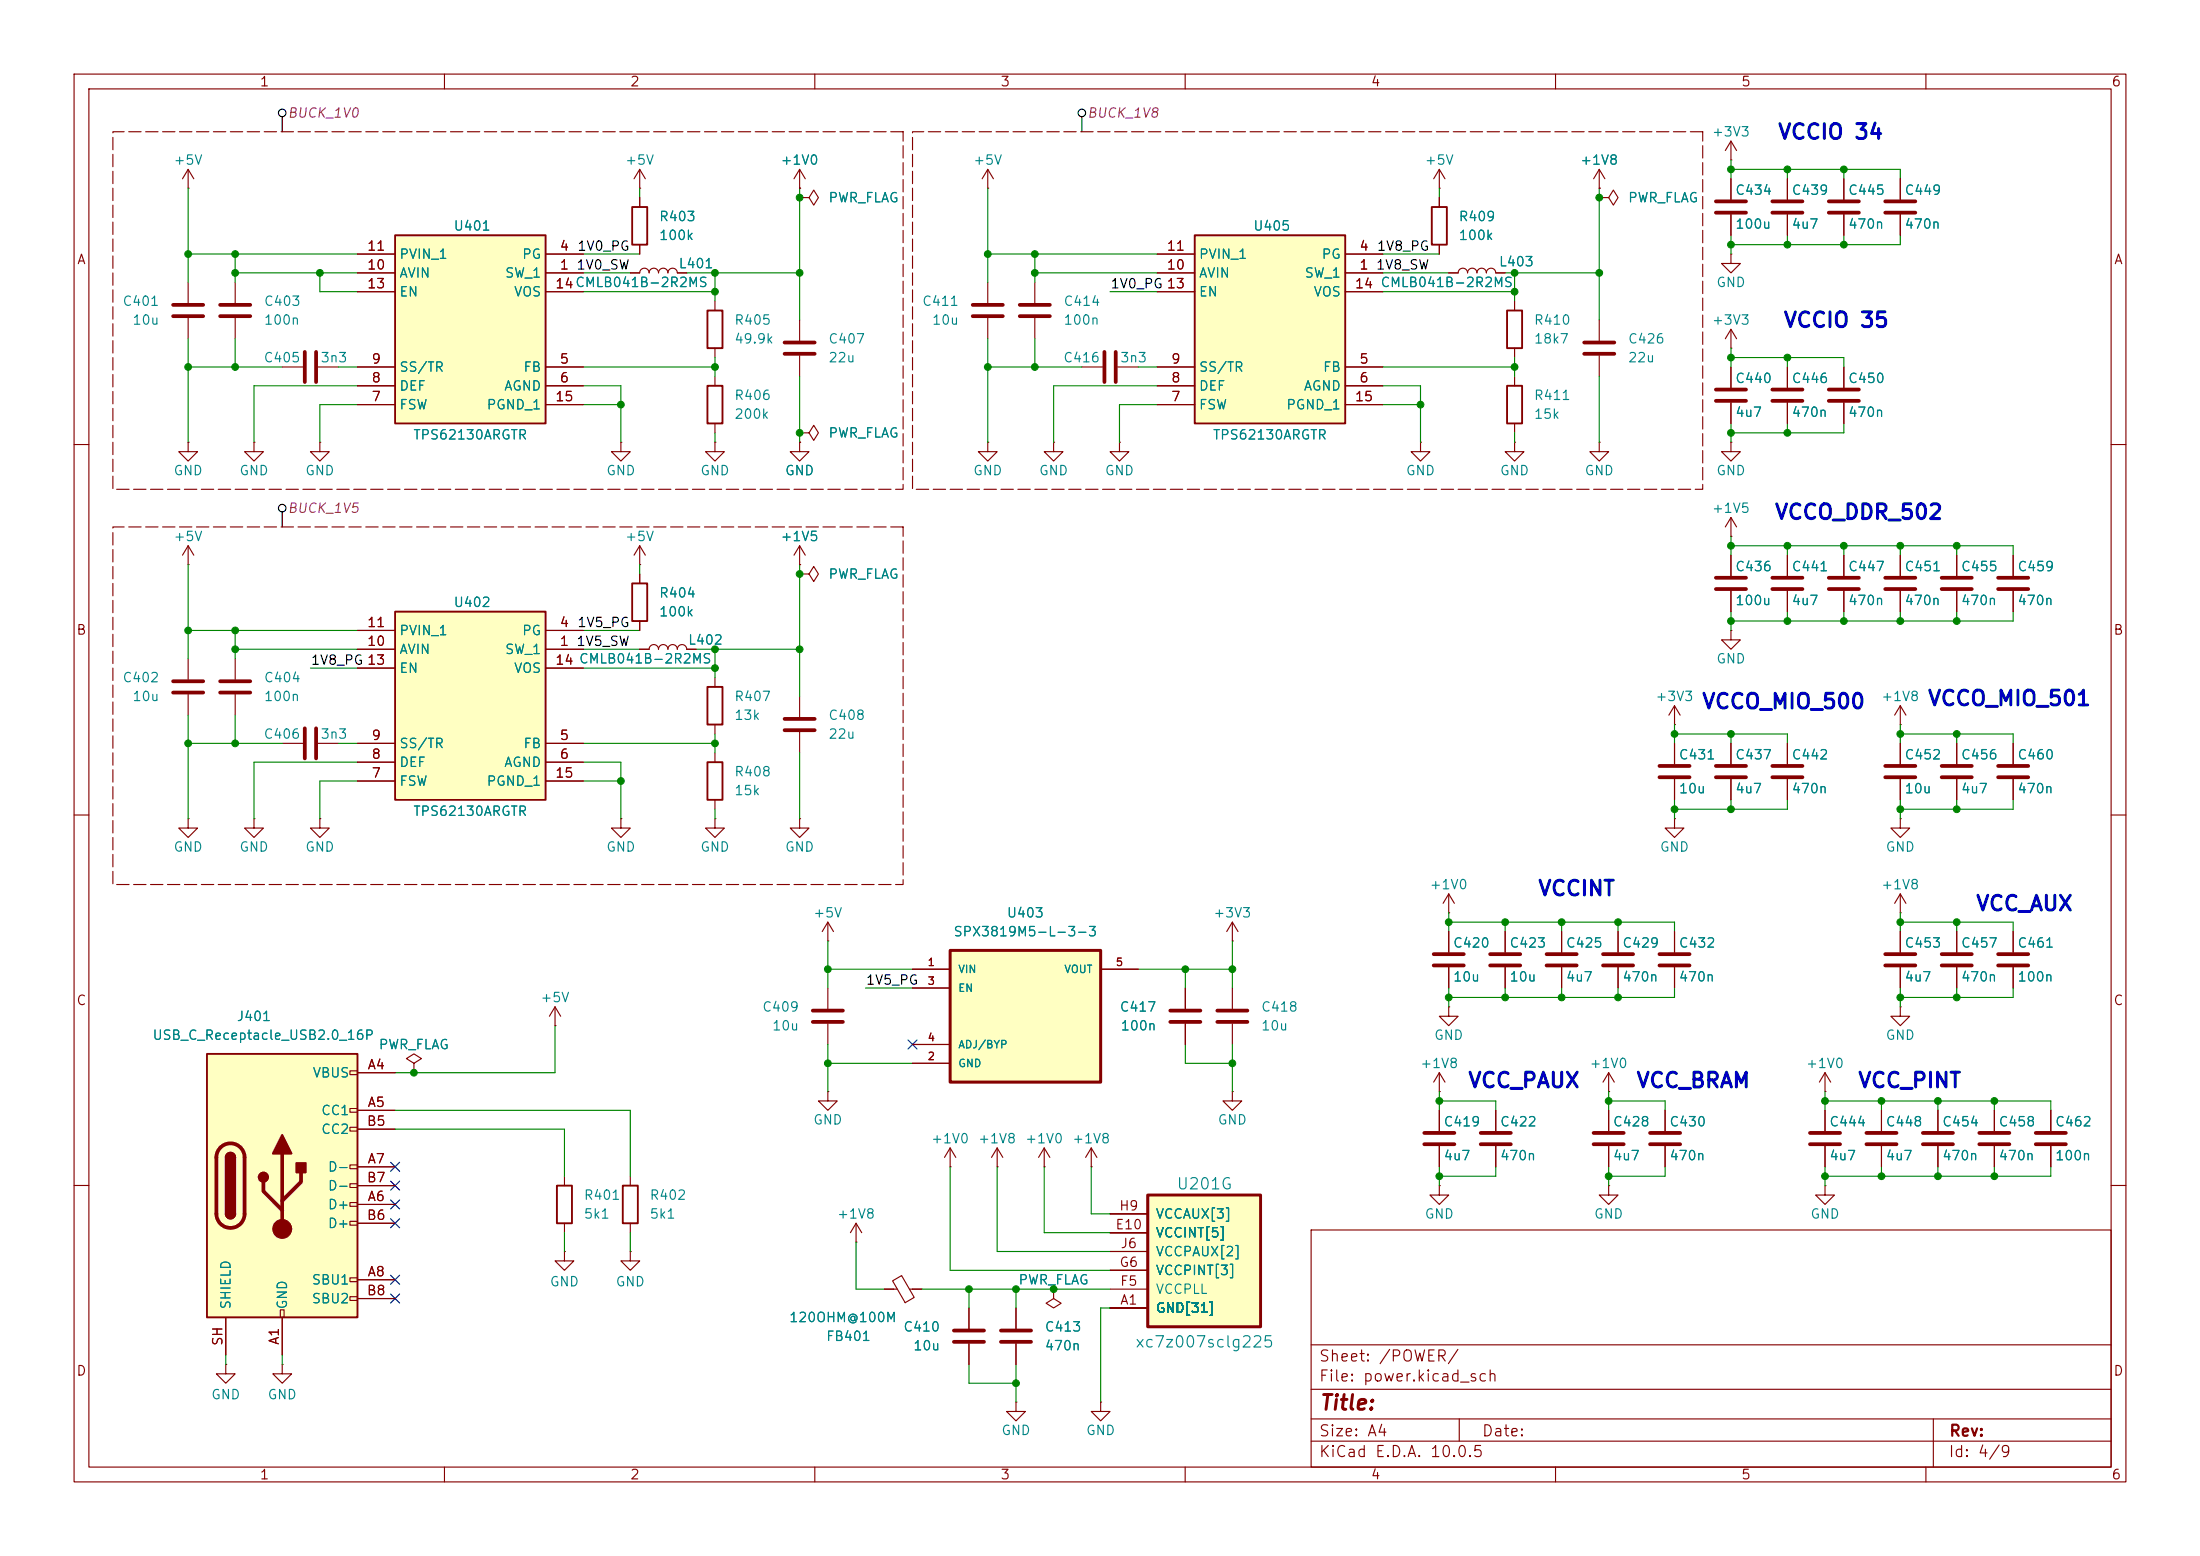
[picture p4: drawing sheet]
<svg xmlns="http://www.w3.org/2000/svg" width="297mm" height="210mm" viewBox="0 0 297 210" stroke-linecap="round" stroke-linejoin="round" font-family="sans-serif">
<g fill="none" stroke="#840000" stroke-width=".15">
<path d="M10 10h277v190h-277zM12 12h273v186h-273zM60 10v2M110 10v2M160 10v2M210 10v2M260 10v2M133.3 38.1v2.8M133.3 42.9v2.8M10 60h2M285 60h2M10 110h2"/>
<path d="M285 110h2M160 133.4v2.7M160 138.2v2.8M256.5 125.7v2.8M256.5 130.6v2.8M134.6 157.5h.1M134.6 154.9l-.7 1.3M134.6 154.9l.8 1.3M134.6 154.9v2.6M141 157.5h.1M141 154.9l-.8 1.3M141 154.9l.7 1.3"/>
<path d="M141 154.9v2.6M147.3 157.5h.1M147.3 154.9l-.7 1.3M147.3 154.9l.8 1.3M147.3 154.9v2.6M10 160h2M177 166h108v32h-108zM285 160h2M60 198v2M110 198v2M160 198v2M177 194.5h108"/>
<path d="M177 191.5h108M177 187.5h108M177 181.5h108M197 191.5v3M210 198v2M260 198v2M261 191.5v6.5"/>
</g>
<path d="M131.3 41.1h4.1M131.3 42.7h4.1M158 136.4h4.1M158 137.9h4.1M254.5 128.8h4.1M254.5 130.3h4.1" fill="none" stroke="#840000" stroke-width=".51"/>
<path d="M128.3 128.3h20.3v17.8h-20.3z" fill="#ffffc2"/>
<path d="M128.3 128.3h20.3v17.8h-20.3z" fill="none" stroke="#840000" stroke-width=".41"/>
<g fill="none" stroke="#840000" stroke-width=".15">
<path d="M233.7 19.1v2.5M233.7 19.1l-.8 1.2M233.7 19.1l.7 1.2M133.3 25.4h.1M133.3 22.9l-.7 1.2M133.3 22.9l.8 1.2M133.3 22.9v2.5M139.7 38.1v2.8M194.3 25.4h.1M194.3 22.9l-.8 1.2M194.3 22.9l.8 1.2M194.3 22.9v2.5"/>
<path d="M194.3 26.7v1.2M194.3 33v1.3M195.6 36.8h1.2a.64 .64 0 0 1 .7-.6 .64 .64 0 0 1 .6 .6 .64 .64 0 0 1 .7-.6 .64 .64 0 0 1 .6 .6 .64 .64 0 0 1 .6-.6 .64 .64 0 0 1 .7 .6 .64 .64 0 0 1 .6-.6 .64 .64 0 0 1 .6 .6h1.3M215.9 25.4h.1M215.9 22.9l-.8 1.2M215.9 22.9l.8 1.2M215.9 22.9v2.5M233.7 21.6h.1M233.7 24.1v2.8M233.7 29v2.8M241.3 24.1v2.8M241.3 29v2.8"/>
<path d="M248.9 24.1v2.8M248.9 29v2.8M256.5 24.1v2.8M256.5 29v2.8M133.3 59.7v1.3h1.3l-1.3 1.2-1.2-1.2h1.2M133.3 59.7h.1M139.7 42.9v2.8M142.2 59.7v1.3h1.3l-1.3 1.2-1.2-1.2h1.2M142.2 59.7h.1M146 49.5h2.8M150.9 49.5h2.8M151.1 59.7v1.3h1.3l-1.3 1.2-1.2-1.2h1.2"/>
<path d="M151.1 59.7h.1M204.5 59.7v1.3h-1.3l1.3 1.2 1.2-1.2h-1.2M204.5 59.7h.1M215.9 59.7v1.3h-1.3l1.3 1.2 1.3-1.2h-1.3M215.9 59.7h.1M233.7 59.7v1.3h-1.3l1.3 1.2 1.2-1.2h-1.2M233.7 59.7h.1M233.7 72.4h.1M233.7 69.9v2.5M233.7 74.9v2.8M233.7 79.8v2.8M233.7 69.9l-.8 1.2"/>
<path d="M233.7 69.9l.7 1.2M241.3 74.9v2.8M241.3 79.8v2.8M248.9 74.9v2.8M248.9 79.8v2.8M256.5 74.9v2.8M256.5 79.8v2.8M264.2 74.9v2.8M264.2 79.8v2.8M271.8 74.9v2.8M271.8 79.8v2.8M226.1 97.8h.1"/>
<path d="M226.1 95.3l-.8 1.2M226.1 95.3l.7 1.2M226.1 95.3v2.5M233.7 85.1v1.3h-1.3l1.3 1.2 1.2-1.2h-1.2M233.7 85.1h.1M256.5 97.8h.1M256.5 95.3v2.5M256.5 95.3l-.7 1.2M256.5 95.3l.8 1.2M226.1 110.5v1.3h-1.3l1.3 1.2 1.2-1.2h-1.2M226.1 110.5h.1M226.1 100.3v2.8"/>
<path d="M226.1 105.2v2.8M233.7 100.3v2.8M233.7 105.2v2.8M241.3 100.3v2.8M241.3 105.2v2.8M256.5 110.5v1.3h-1.2l1.2 1.2 1.3-1.2h-1.3M256.5 110.5h.1M256.5 100.3v2.8M256.5 105.2v2.8M264.2 100.3v2.8M264.2 105.2v2.8M271.8 100.3v2.8"/>
<path d="M271.8 105.2v2.8M123.2 130.8h5.1M123.2 133.4h5.1M148.6 130.8h5.1M195.6 135.9v1.3h-1.3l1.3 1.2 1.2-1.2h-1.2M195.6 135.9h.1M195.6 123.2h.1M195.6 120.7l-.8 1.2M195.6 120.7l.7 1.2M195.6 120.7v2.5M195.6 125.7v2.8M195.6 130.6v2.8"/>
<path d="M203.2 125.7v2.8M203.2 130.6v2.8M210.8 125.7v2.8M210.8 130.6v2.8M218.4 125.7v2.8M218.4 130.6v2.8M226.1 125.7v2.8M226.1 130.6v2.8M256.5 123.2h.1M256.5 120.7v2.5M256.5 120.7l-.7 1.2M256.5 120.7l.8 1.2"/>
<path d="M55.9 143.5l1-.6-1-.7-1 .7 1 .6v1.3M55.9 144.8h.1M76.2 158.8v1.2M85.1 158.8v1.2M123.2 143.5h5.1M123.2 141h5.1M201.9 149.9v2.8M201.9 154.7v2.8M217.2 147.3h.1M217.2 144.8v2.5M217.2 149.9v2.8M217.2 154.7v2.8"/>
<path d="M217.2 144.8l-.8 1.3M217.2 144.8l.7 1.3M224.8 149.9v2.8M224.8 154.7v2.8M246.4 147.3h.1M246.4 144.8l-.8 1.3M246.4 144.8l.7 1.3M246.4 144.8v2.5M246.4 149.9v2.8M246.4 154.7v2.8M254 149.9v2.8M254 154.7v2.8"/>
<path d="M261.6 149.9v2.8M261.6 154.7v2.8M269.2 149.9v2.8M269.2 154.7v2.8M76.2 168.9v1.3h1.3l-1.3 1.3-1.3-1.3h1.3M76.2 168.9h.1M76.2 165.1v1.3M85.1 168.9v1.3h1.3l-1.3 1.3-1.3-1.3h1.3M85.1 168.9h.1M85.1 165.1v1.3M115.6 167.6h.1M115.6 165.1l-.8 1.3"/>
<path d="M115.6 165.1l.7 1.3M115.6 165.1v2.5M194.3 160v1.3h-1.3l1.3 1.3 1.3-1.3h-1.3M194.3 160h.1M217.2 160v1.3h-1.3l1.3 1.3 1.2-1.3h-1.2M217.2 160h.1M246.4 160v1.3h-1.3l1.3 1.3 1.2-1.3h-1.2M246.4 160h.1M30.5 184.2v1.2h1.2l-1.2 1.3-1.3-1.3h1.3M30.5 184.2h.1M38.1 184.2v1.2h1.3l-1.3 1.3-1.3-1.3h1.3M38.1 184.2h.1"/>
</g>
<g fill="none" stroke="#840000" stroke-width=".51">
<path d="M231.6 27.2h4.1M231.6 28.7h4.1M239.3 27.2h4M239.3 28.7h4M246.9 27.2h4.1M246.9 28.7h4.1M254.5 27.2h4.1M254.5 28.7h4.1M137.7 41.1h4M137.7 42.7h4M149.1 47.5v4.1M150.6 47.5v4.1"/>
<path d="M231.6 78h4.1M231.6 79.5h4.1M239.3 78h4M239.3 79.5h4M246.9 78h4.1M246.9 79.5h4.1M254.5 78h4.1M254.5 79.5h4.1M262.1 78h4.1M262.1 79.5h4.1M269.7 78h4.1M269.7 79.5h4.1"/>
<path d="M224 103.4h4.1M224 104.9h4.1M231.6 103.4h4.1M231.6 104.9h4.1M239.3 103.4h4M239.3 104.9h4M254.5 103.4h4.1M254.5 104.9h4.1M262.1 103.4h4.1M262.1 104.9h4.1M269.7 103.4h4.1M269.7 104.9h4.1"/>
<path d="M193.5 128.8h4.1M193.5 130.3h4.1M201.2 128.8h4M201.2 130.3h4M208.8 128.8h4.1M208.8 130.3h4.1M216.4 128.8h4.1M216.4 130.3h4.1M224 128.8h4.1M224 130.3h4.1M199.9 152.9h4.1M199.9 154.4h4.1"/>
<path d="M215.1 152.9h4.1M215.1 154.4h4.1M222.8 152.9h4M222.8 154.4h4M244.3 152.9h4.1M244.3 154.4h4.1M252 152.9h4M252 154.4h4M259.6 152.9h4.1M259.6 154.4h4.1M267.2 152.9h4.1M267.2 154.4h4.1"/>
</g>
<path d="M193.3 27.9h2v5.1h-2zM75.2 160h2v5.1h-2zM84.1 160h2v5.1h-2z" fill="none" stroke="#840000" stroke-width=".25"/>
<path d="M27.9 142.2h20.4v35.6h-20.4z" fill="#ffffc2"/>
<g fill="none" stroke="#840000" stroke-width=".15">
<path d="M74.9 138.4h.1M74.9 135.9l-.7 1.3M74.9 135.9l.8 1.3M74.9 135.9v2.5M47.2 144.5h1.1v.5h-1.1zM47.2 149.6h1.1v.5h-1.1zM47.2 152.1h1.1v.6h-1.1zM47.2 157.2h1.1v.5h-1.1zM47.2 159.8h1.1v.5h-1.1zM48.3 144.8h5M48.3 149.9h5M48.3 157.5h5"/>
<path d="M48.3 152.4h5M30.5 177.8v5.1M37.8 176.8h.6v1h-.6zM38.1 177.8v5.1M47.2 162.3h1.1v.5h-1.1zM47.2 164.8h1.1v.6h-1.1zM47.2 172.5h1.1v.5h-1.1zM47.2 175h1.1v.5h-1.1zM48.3 162.6h5M48.3 172.7h5M48.3 165.1h5M48.3 160h5"/>
<path d="M48.3 175.3h5"/>
</g>
<path d="M27.9 142.2h20.4v35.6h-20.4zM30.5 156.2a.64 .64 0 0 1 .6-.6 .64 .64 0 0 1 .6 .6M30.5 163.8a.64 .64 0 0 0 .6 .7 .64 .64 0 0 0 .6-.7" fill="none" stroke="#840000" stroke-width=".25"/>
<path d="M29.8 154.9a1.9 1.9 0 0 1 2-.4 1.9 1.9 0 0 1 1.2 1.7v7.6a1.91 1.91 0 0 1-1.9 1.9 1.91 1.91 0 0 1-1.9-1.9v-7.6a1.9 1.9 0 0 1 .6-1.3zM35.6 159.5v1.3l2.5 2.5M38.1 155.7v10.2M40.6 158.2v1.3l-2.5 2.6" fill="none" stroke="#840000" stroke-width=".51"/>
<g fill="#840000" stroke="#840000" stroke-width=".25">
<path d="M30.5 156.2h1.2v7.6h-1.2z"/>
<path d="M30.7 155.8a.64 .64 0 0 1 .7-.2 .64 .64 0 0 1 .3 .6h-1.2z"/>
<path d="M30.5 163.8h1.2a.64 .64 0 0 1-.6 .7 .64 .64 0 0 1-.6-.7z"/>
<path d="M38.1 153.2l1.3 2.5h-2.6z"/>
<path d="M40 157h1.3v1.2h-1.3z"/>
<circle cx="35.6" cy="158.9" r=".63"/>
</g>
<circle cx="38.1" cy="165.9" r="1.27" fill="#840000" stroke="#840000" stroke-width=".15"/>
<path d="M154.9 161.3h15.3v17.8h-15.3z" fill="#ffffc2"/>
<path d="M154.9 161.3h15.3v17.8h-15.3z" fill="none" stroke="#840000" stroke-width=".4"/>
<g fill="none" stroke="#840000" stroke-width=".15">
<path d="M166.4 147.3v1.3h1.2l-1.2 1.3-1.3-1.3h1.3M166.4 147.3h.1M137.2 176.5v2.8M142.2 174v1.3l1.1 .6-1.1 .6-1-.6 1-.6M142.2 174h.1M149.9 176.5h5M149.9 166.4h5M149.9 174h5M149.9 171.5h5M149.9 163.8h5M149.9 168.9h5M137.2 189.2v1.3h1.2l-1.2 1.3-1.3-1.3h1.3"/>
<path d="M137.2 189.2h.1M137.2 181.4v2.8M148.6 189.2v1.3h1.3l-1.3 1.3-1.3-1.3h1.3M148.6 189.2h.1"/>
</g>
<path d="M135.1 179.6h4.1M135.1 181.1h4.1" fill="none" stroke="#840000" stroke-width=".51"/>
<path d="M161.3 31.8h20.3v25.4h-20.3z" fill="#ffffc2"/>
<path d="M161.3 31.8h20.3v25.4h-20.3z" fill="none" stroke="#840000" stroke-width=".25"/>
<g fill="none" stroke="#840000" stroke-width=".15">
<path d="M156.2 36.8h5.1M156.2 34.3h5.1M156.2 39.4h5.1M181.6 36.8h5.1M181.6 34.3h5.1M181.6 39.4h5.1M156.2 49.5h5.1M156.2 52.1h5.1M156.2 54.6h5.1M181.6 49.5h5.1M181.6 52.1h5.1M181.6 54.6h5.1"/>
<path d="M191.8 59.7v1.3h-1.3l1.3 1.2 1.2-1.2h-1.2M191.8 59.7h.1M38.1 100.3h2.8M42.9 100.3h2.8M43.2 110.5v1.3h1.2l-1.2 1.2-1.3-1.2h1.3M43.2 110.5h.1M111.8 127h.1M111.8 124.5l-.8 1.2M111.8 124.5l.7 1.2M111.8 124.5v2.5M111.8 133.4v2.7M111.8 138.2v2.8"/>
<path d="M166.4 127h.1M166.4 124.5v2.5M166.4 133.4v2.7M166.4 138.2v2.8M166.4 124.5l-.8 1.2M166.4 124.5l.7 1.2M256.5 135.9v1.3h-1.2l1.2 1.2 1.3-1.2h-1.3M256.5 135.9h.1M264.2 125.7v2.8M264.2 130.6v2.8M271.8 125.7v2.8M271.8 130.6v2.8"/>
<path d="M111.8 147.3v1.3h1.2l-1.2 1.3-1.3-1.3h1.3M111.8 147.3h.1M128.3 157.5h.1M128.3 154.9l-.8 1.3M128.3 154.9l.7 1.3M128.3 154.9v2.6M194.3 147.3h.1M194.3 144.8l-.8 1.3M194.3 144.8l.8 1.3M194.3 144.8v2.5M194.3 149.9v2.8M194.3 154.7v2.8"/>
<path d="M276.9 149.9v2.8M276.9 154.7v2.8M119.4 174h1.7M120.5 172.9l1.2-.7 1.7 2.9-1.2 .7zM122.8 174h1.7M130.8 176.5v2.8M130.8 181.4v2.8"/>
</g>
<g fill="none" stroke="#840000" stroke-width=".51">
<path d="M41.1 98.3v4.1M42.7 98.3v4.1M109.7 136.4h4.1M109.7 137.9h4.1M164.3 136.4h4.1M164.3 137.9h4.1M262.1 128.8h4.1M262.1 130.3h4.1M269.7 128.8h4.1M269.7 130.3h4.1M192.3 152.9h4M192.3 154.4h4"/>
<path d="M274.8 152.9h4.1M274.8 154.4h4.1M128.8 179.6h4M128.8 181.1h4"/>
</g>
<path d="M53.3 82.6h20.4v25.4h-20.4z" fill="#ffffc2"/>
<path d="M85.3 27.9h2.1v5.1h-2.1zM95.5 41.9h2v5.1h-2zM95.5 52.1h2v5.1h-2zM203.5 41.9h2v5.1h-2zM203.5 52.1h2v5.1h-2zM85.3 78.7h2.1v5.1h-2.1zM53.3 82.6h20.4v25.4h-20.4zM95.5 92.7h2v5.1h-2zM95.5 102.9h2v5.1h-2z" fill="none" stroke="#840000" stroke-width=".25"/>
<g fill="none" stroke="#840000" stroke-width=".15">
<path d="M25.4 38.1v2.8M31.7 38.1v2.8M85.1 36.8h1.3a.64 .64 0 0 1 .6-.6 .64 .64 0 0 1 .6 .6 .64 .64 0 0 1 .7-.6 .64 .64 0 0 1 .6 .6 .64 .64 0 0 1 .6-.6 .64 .64 0 0 1 .7 .6 .64 .64 0 0 1 .6-.6 .64 .64 0 0 1 .6 .6h1.3M86.4 25.4h.1M86.4 22.9v2.5M86.4 26.7v1.2M86.4 33v1.3M86.4 22.9l-.8 1.2M86.4 22.9l.7 1.2M215.9 26.7h1.3l.6-1 .6 1-.6 1-.6-1M215.9 26.7h.1M233.7 34.3v1.3h-1.3l1.3 1.2 1.2-1.2h-1.2"/>
<path d="M233.7 34.3h.1M25.4 59.7v1.3h1.3l-1.3 1.2-1.3-1.2h1.3M25.4 59.7h.1M25.4 42.9v2.8M31.7 42.9v2.8M34.3 59.7v1.3h1.3l-1.3 1.2-1.3-1.2h1.3M34.3 59.7h.1M38.1 49.5h2.8M42.9 49.5h2.8M43.2 59.7v1.3h1.2l-1.2 1.2-1.3-1.2h1.3M43.2 59.7h.1M96.5 59.7v1.3h-1.3l1.3 1.2 1.3-1.2h-1.3"/>
<path d="M96.5 59.7h.1M96.5 40.6v1.3M96.5 47v1.3M96.5 50.8v1.3M96.5 57.2v1.2M204.5 40.6v1.3M204.5 47v1.3M204.5 50.8v1.3M204.5 57.2v1.2M215.9 43.2v2.8M215.9 48v2.8M233.7 47h.1"/>
<path d="M233.7 44.5l-.8 1.2M233.7 44.5l.7 1.2M233.7 44.5v2.5M233.7 49.5v2.8M233.7 54.4v2.8M241.3 49.5v2.8M241.3 54.4v2.8M248.9 49.5v2.8M248.9 54.4v2.8M25.4 76.2h.1M25.4 73.7v2.5M25.4 73.7l-.8 1.2"/>
<path d="M25.4 73.7l.8 1.2M86.4 76.2h.1M86.4 73.7l-.8 1.2M86.4 73.7l.7 1.2M86.4 73.7v2.5M86.4 77.5v1.2M25.4 88.9v2.8M25.4 93.7v2.8M31.7 88.9v2.8M31.7 93.7v2.8M48.3 87.6h5M48.3 85.1h5"/>
<path d="M48.3 90.2h5M73.7 87.6h5M73.7 85.1h5M73.7 90.2h5M86.4 87.6h1.2a.64 .64 0 0 1 .7-.6 .64 .64 0 0 1 .6 .6 .64 .64 0 0 1 .6-.6 .64 .64 0 0 1 .7 .6 .64 .64 0 0 1 .6-.6 .64 .64 0 0 1 .6 .6 .64 .64 0 0 1 .7-.6 .64 .64 0 0 1 .6 .6h1.3M86.4 83.8v1.3M96.5 91.4v1.3M96.5 97.8v1.3M25.4 110.5v1.3h1.3l-1.3 1.2-1.3-1.2h1.3M25.4 110.5h.1M34.3 110.5v1.3h1.3l-1.3 1.2-1.3-1.2h1.3M34.3 110.5h.1"/>
<path d="M48.3 100.3h5M48.3 102.9h5M48.3 105.4h5M73.7 100.3h5M73.7 102.9h5M73.7 105.4h5M83.8 110.5v1.3h-1.3l1.3 1.2 1.3-1.2h-1.3M83.8 110.5h.1M96.5 110.5v1.3h-1.3l1.3 1.2 1.3-1.2h-1.3M96.5 110.5h.1M96.5 101.6v1.3M96.5 108v1.2"/>
</g>
<g fill="none" stroke="#840000" stroke-width=".51">
<path d="M23.4 41.1h4M23.4 42.7h4M29.7 41.1h4.1M29.7 42.7h4.1M41.1 47.5v4.1M42.7 47.5v4.1M213.9 46.2h4M213.9 47.8h4M231.6 52.6h4.1M231.6 54.1h4.1M239.3 52.6h4M239.3 54.1h4"/>
<path d="M246.9 52.6h4.1M246.9 54.1h4.1M23.4 91.9h4M23.4 93.5h4M29.7 91.9h4.1M29.7 93.5h4.1"/>
</g>
<path d="M53.3 31.8h20.4v25.4h-20.4z" fill="#ffffc2"/>
<path d="M53.3 31.8h20.4v25.4h-20.4z" fill="none" stroke="#840000" stroke-width=".25"/>
<g fill="none" stroke="#840000" stroke-width=".15">
<path d="M25.4 25.4h.1M25.4 22.9l-.8 1.2M25.4 22.9l.8 1.2M25.4 22.9v2.5M48.3 36.8h5M48.3 34.3h5M48.3 39.4h5M73.7 36.8h5M73.7 34.3h5M73.7 39.4h5M85.1 36.8h1.3M86.4 26.7v1.2"/>
<path d="M86.4 33v1.3M91.4 36.8h1.3M107.9 26.7h1.3l.7-1 .6 1-.6 1-.7-1M107.9 26.7h.1M107.9 25.4h.1M107.9 22.9v2.5M107.9 22.9l-.7 1.2M107.9 22.9l.8 1.2M156.2 36.8h5.1M156.2 34.3h5.1M156.2 39.4h5.1M181.6 36.8h5.1"/>
<path d="M181.6 34.3h5.1M181.6 39.4h5.1M194.3 26.7v1.2M194.3 33v1.3M195.6 36.8h1.2M201.9 36.8h1.3M215.9 25.4h.1M215.9 26.7h.1M233.7 24.1v2.8M233.7 29v2.8M241.3 24.1v2.8M241.3 29v2.8"/>
<path d="M248.9 24.1v2.8M248.9 29v2.8M256.5 24.1v2.8M256.5 29v2.8M48.3 49.5h5M48.3 52.1h5M48.3 54.6h5M73.7 49.5h5M73.7 52.1h5M73.7 54.6h5M83.8 59.7v1.3h-1.3l1.3 1.2 1.3-1.2h-1.3M83.8 59.7h.1"/>
<path d="M107.9 58.4h1.3l.7-1 .6 1-.6 1-.7-1M107.9 58.4h.1M107.9 59.7v1.3h-1.2l1.2 1.2 1.3-1.2h-1.3M107.9 59.7h.1M107.9 43.2v2.8M107.9 48v2.8M156.2 49.5h5.1M156.2 52.1h5.1M156.2 54.6h5.1M181.6 49.5h5.1M181.6 52.1h5.1M181.6 54.6h5.1"/>
<path d="M233.7 49.5v2.8M233.7 54.4v2.8M241.3 49.5v2.8M241.3 54.4v2.8M248.9 49.5v2.8M248.9 54.4v2.8M86.4 77.5v1.2M107.9 77.5h1.3l.7-1 .6 1-.6 1-.7-1M107.9 77.5h.1M107.9 76.2h.1M107.9 73.7v2.5M107.9 73.7l-.7 1.2"/>
<path d="M107.9 73.7l.8 1.2M233.7 74.9v2.8M233.7 79.8v2.8M241.3 74.9v2.8M241.3 79.8v2.8M248.9 74.9v2.8M248.9 79.8v2.8M256.5 74.9v2.8M256.5 79.8v2.8M264.2 74.9v2.8M264.2 79.8v2.8M271.8 74.9v2.8"/>
<path d="M271.8 79.8v2.8M48.3 87.6h5M48.3 85.1h5M48.3 90.2h5M73.7 87.6h5M73.7 85.1h5M73.7 90.2h5M86.4 83.8v1.3M86.4 87.6h1.2M92.7 87.6h1.3M107.9 94v2.8M107.9 98.8v2.8"/>
<path d="M48.3 100.3h5M48.3 102.9h5M48.3 105.4h5M73.7 100.3h5M73.7 102.9h5M73.7 105.4h5M107.9 110.5v1.3h-1.2l1.2 1.2 1.3-1.2h-1.3M107.9 110.5h.1M226.1 100.3v2.8M226.1 105.2v2.8M233.7 100.3v2.8M233.7 105.2v2.8"/>
<path d="M241.3 100.3v2.8M241.3 105.2v2.8M256.5 100.3v2.8M256.5 105.2v2.8M264.2 100.3v2.8M264.2 105.2v2.8M271.8 100.3v2.8M271.8 105.2v2.8M123.2 130.8h5.1M123.2 133.4h5.1M148.6 130.8h5.1M160 133.4v2.7"/>
<path d="M160 138.2v2.8M195.6 125.7v2.8M195.6 130.6v2.8M203.2 125.7v2.8M203.2 130.6v2.8M210.8 125.7v2.8M210.8 130.6v2.8M218.4 125.7v2.8M218.4 130.6v2.8M226.1 125.7v2.8M226.1 130.6v2.8M256.5 125.7v2.8"/>
<path d="M256.5 130.6v2.8M264.2 125.7v2.8M264.2 130.6v2.8M271.8 125.7v2.8M271.8 130.6v2.8M48.3 144.8h5M48.3 149.9h5M48.3 157.5h5M48.3 152.4h5M55.9 144.8h.1M123.2 143.5h5.1M123.2 141h5.1"/>
<path d="M194.3 149.9v2.8M194.3 154.7v2.8M201.9 149.9v2.8M201.9 154.7v2.8M217.2 149.9v2.8M217.2 154.7v2.8M224.8 149.9v2.8M224.8 154.7v2.8M246.4 149.9v2.8M246.4 154.7v2.8M254 149.9v2.8M254 154.7v2.8"/>
<path d="M261.6 149.9v2.8M261.6 154.7v2.8M269.2 149.9v2.8M269.2 154.7v2.8M276.9 149.9v2.8M276.9 154.7v2.8M30.5 177.8v5.1M38.1 177.8v5.1M48.3 162.6h5M48.3 172.7h5M48.3 165.1h5M48.3 160h5"/>
<path d="M48.3 175.3h5M119.4 174h1.2M123.2 174h1.3M130.8 176.5v2.8M137.2 176.5v2.8M142.2 174h.1M130.8 181.4v2.8M137.2 181.4v2.8"/>
</g>
<path d="M105.9 46.2h4.1M105.9 47.8h4.1M105.9 97h4.1M105.9 98.6h4.1" fill="none" stroke="#840000" stroke-width=".51"/>
<g fill="none" stroke="#000" stroke-width=".15">
<path d="M38.1 15.7v2.1M146 15.7v2.1M38.1 69.1v2"/>
<circle cx="38.1" cy="15.2" r=".51"/>
<circle cx="146.1" cy="15.2" r=".51"/>
<circle cx="38.1" cy="68.6" r=".51"/>
</g>
<path d="M121.9 17.8h-106.7v48.2h106.7v-48.2M229.9 17.8h-106.7v48.2h106.7v-48.2M121.9 71.1h-106.7v48.3h106.7v-48.3" fill="none" stroke="#840000" stroke-width=".15" stroke-dasharray="1.7 .6"/>
<g fill="none" stroke="#008400" stroke-width=".15">
<path d="M25.4 25.4v12.7M25.4 34.3h22.9M31.7 36.8h16.6M31.7 34.3v3.8M43.2 36.8v2.6h5.1M78.7 36.8h6.4M78.7 34.3h7.7M78.7 39.4h17.8M86.4 25.4v1.3M92.7 36.8h15.2M96.5 36.8v3.8M107.9 25.4v17.8"/>
<path d="M133.3 25.4v12.7M133.3 34.3h22.9M139.7 36.8h16.5M139.7 34.3v3.8M149.9 39.4h6.3M186.7 36.8h8.9M186.7 34.3h7.6M186.7 39.4h17.8M194.3 25.4v1.3M203.2 36.8h12.7M204.5 36.8v3.8M215.9 25.4v17.8"/>
<path d="M233.7 21.6v2.5M233.7 31.8v2.5M233.7 22.9h22.8v1.2M241.3 22.9v1.2M241.3 31.8v1.2M248.9 22.9v1.2M248.9 31.8v1.2M256.5 31.8v1.2h-22.8M25.4 49.5h12.7M25.4 45.7v14M31.7 45.7v3.8M45.7 49.5h2.6"/>
<path d="M48.3 54.6h-5.1v5.1M48.3 52.1h-14v7.6M78.7 49.5h17.8M78.7 52.1h5.1v7.6M78.7 54.6h5.1M96.5 48.3v2.5M96.5 58.4v1.3M107.9 50.8v8.9M133.3 49.5h12.7M133.3 45.7v14M139.7 45.7v3.8M153.7 49.5h2.5"/>
<path d="M156.2 52.1h-14v7.6M156.2 54.6h-5.1v5.1M186.7 49.5h17.8M186.7 52.1h5.1v7.6M186.7 54.6h5.1M204.5 48.3v2.5M204.5 58.4v1.3M215.9 50.8v8.9M233.7 48.3h15.2v1.2M233.7 47v2.5M233.7 57.2v2.5M241.3 48.3v1.2"/>
<path d="M241.3 57.2v1.2M248.9 57.2v1.2h-15.2M25.4 76.2v12.7M86.4 76.2v1.3M107.9 76.2v17.8M233.7 72.4v2.5M233.7 73.7h38.1v1.2M241.3 73.7v1.2M248.9 73.7v1.2M256.5 73.7v1.2M264.2 73.7v1.2M25.4 85.1h22.9"/>
<path d="M25.4 96.5v14M31.7 85.1v3.8M31.7 96.5v3.8M31.7 87.6h16.6M41.9 90.2h6.4M78.7 85.1h7.7M78.7 90.2h17.8M78.7 87.6h7.7M94 87.6h13.9M96.5 87.6v3.8M96.5 99.1v2.5M226.1 99.1h15.2v1.2"/>
<path d="M226.1 97.8v2.5M233.7 82.6v2.5M233.7 99.1v1.2M241.3 82.6v1.2M248.9 82.6v1.2M256.5 82.6v1.2M256.5 97.8v2.5M256.5 99.1h15.3v1.2M264.2 82.6v1.2M264.2 99.1v1.2M271.8 82.6v1.2h-38.1M25.4 100.3h12.7"/>
<path d="M45.7 100.3h2.6M48.3 105.4h-5.1v5.1M48.3 102.9h-14v7.6M78.7 102.9h5.1v7.6M78.7 105.4h5.1M78.7 100.3h17.8M96.5 109.2v1.3M107.9 101.6v8.9M226.1 108v2.5M233.7 108v1.2M241.3 108v1.2h-15.2M256.5 108v2.5"/>
<path d="M264.2 108v1.2M271.8 108v1.2h-15.3M74.9 138.4v6.4h-21.6M111.8 130.8h11.4M111.8 127v6.4M116.8 133.4h6.4M153.7 130.8h12.7M160 130.8v2.6M166.4 127v6.4M195.6 124.5h30.5v1.2M195.6 123.2v2.5M195.6 133.4v2.5"/>
<path d="M203.2 124.5v1.2M203.2 133.4v1.2M210.8 124.5v1.2M210.8 133.4v1.2M218.4 124.5v1.2M218.4 133.4v1.2M226.1 133.4v1.2h-30.5M256.5 123.2v2.5M256.5 133.4v2.5M256.5 124.5h15.3v1.2M264.2 124.5v1.2M264.2 133.4v1.2"/>
<path d="M271.8 133.4v1.2h-15.3M53.3 149.9h31.8v8.9M53.3 152.4h22.9v6.4M111.8 143.5h11.4M111.8 141v6.3M128.3 157.5v14h21.6M134.6 157.5v11.4h15.3M141 157.5v8.9h8.9M147.3 157.5v6.3h2.6M160 141v2.5h6.4M166.4 141v6.3M194.3 147.3v2.6"/>
<path d="M194.3 157.5v2.5M194.3 148.6h7.6v1.3M201.9 157.5v1.3h-7.6M217.2 148.6h7.6v1.3M217.2 147.3v2.6M217.2 157.5v2.5M224.8 157.5v1.3h-7.6M246.4 148.6h30.5v1.3M246.4 147.3v2.6M246.4 157.5v2.5M254 148.6v1.3M254 157.5v1.3"/>
<path d="M261.6 148.6v1.3M261.6 157.5v1.3M269.2 148.6v1.3M269.2 157.5v1.3M276.9 157.5v1.3h-30.5M76.2 166.4v2.5M85.1 166.4v2.5M115.6 167.6v6.4h3.8M124.5 174h25.4M130.8 174v2.5M137.2 174v2.5M149.9 176.5h-1.3v12.7"/>
<path d="M30.5 182.9v1.3M38.1 182.9v1.3M130.8 184.2v2.5h6.4M137.2 184.2v5"/>
</g>
<g fill="none" stroke="#000084" stroke-width=".15">
<path d="M52.7 159.4l1.2 1.2M52.7 156.9l1.2 1.2M53.9 159.4l-1.2 1.2M53.9 156.9l-1.2 1.2M122.6 140.4l1.2 1.2M123.8 140.4l-1.2 1.2M52.7 164.5l1.2 1.2M52.7 162l1.2 1.2M52.7 172.1l1.2 1.2M52.7 174.7l1.2 1.2M53.9 164.5l-1.2 1.2M53.9 162l-1.2 1.2"/>
<path d="M53.9 172.1l-1.2 1.2M53.9 174.7l-1.2 1.2"/>
</g>
<g fill="#008400" stroke="#008400" stroke-width=".14">
<circle cx="191.8" cy="54.6" r=".46"/>
<circle cx="248.9" cy="22.9" r=".46"/>
<circle cx="241.3" cy="22.9" r=".46"/>
<circle cx="233.7" cy="22.9" r=".46"/>
<circle cx="248.9" cy="33" r=".46"/>
<circle cx="233.7" cy="33" r=".46"/>
<circle cx="241.3" cy="33" r=".46"/>
<circle cx="233.7" cy="99.1" r=".46"/>
<circle cx="256.5" cy="109.2" r=".46"/>
<circle cx="256.5" cy="83.8" r=".46"/>
<circle cx="241.3" cy="73.7" r=".46"/>
<circle cx="233.7" cy="58.4" r=".46"/>
<circle cx="241.3" cy="58.4" r=".46"/>
<circle cx="233.7" cy="109.2" r=".46"/>
<circle cx="226.1" cy="109.2" r=".46"/>
<circle cx="226.1" cy="99.1" r=".46"/>
<circle cx="233.7" cy="83.8" r=".46"/>
<circle cx="166.4" cy="143.5" r=".46"/>
<circle cx="194.3" cy="148.6" r=".46"/>
<circle cx="166.4" cy="130.8" r=".46"/>
<circle cx="160" cy="130.8" r=".46"/>
<circle cx="241.3" cy="48.3" r=".46"/>
<circle cx="215.9" cy="26.7" r=".46"/>
<circle cx="215.9" cy="36.8" r=".46"/>
<circle cx="233.7" cy="48.3" r=".46"/>
<circle cx="204.5" cy="36.8" r=".46"/>
<circle cx="204.5" cy="49.5" r=".46"/>
<circle cx="204.5" cy="39.4" r=".46"/>
<circle cx="96.5" cy="39.4" r=".46"/>
<circle cx="96.5" cy="36.8" r=".46"/>
<circle cx="107.9" cy="36.8" r=".46"/>
<circle cx="133.3" cy="34.3" r=".46"/>
<circle cx="107.9" cy="26.7" r=".46"/>
<circle cx="133.3" cy="49.5" r=".46"/>
<circle cx="139.7" cy="36.8" r=".46"/>
<circle cx="139.7" cy="34.3" r=".46"/>
<circle cx="96.5" cy="49.5" r=".46"/>
<circle cx="107.9" cy="58.4" r=".46"/>
<circle cx="139.7" cy="49.5" r=".46"/>
<circle cx="25.4" cy="34.3" r=".46"/>
<circle cx="31.7" cy="36.8" r=".46"/>
<circle cx="31.7" cy="34.3" r=".46"/>
<circle cx="43.2" cy="36.8" r=".46"/>
<circle cx="83.8" cy="105.4" r=".46"/>
<circle cx="25.4" cy="100.3" r=".46"/>
<circle cx="31.7" cy="100.3" r=".46"/>
<circle cx="31.7" cy="49.5" r=".46"/>
<circle cx="25.4" cy="85.1" r=".46"/>
<circle cx="25.4" cy="49.5" r=".46"/>
<circle cx="31.7" cy="85.1" r=".46"/>
<circle cx="31.7" cy="87.6" r=".46"/>
<circle cx="83.8" cy="54.6" r=".46"/>
<circle cx="107.9" cy="77.5" r=".46"/>
<circle cx="107.9" cy="87.6" r=".46"/>
<circle cx="96.5" cy="87.6" r=".46"/>
<circle cx="96.5" cy="100.3" r=".46"/>
<circle cx="96.5" cy="90.2" r=".46"/>
<circle cx="137.2" cy="186.7" r=".46"/>
<circle cx="130.8" cy="174" r=".46"/>
<circle cx="137.2" cy="174" r=".46"/>
<circle cx="142.2" cy="174" r=".46"/>
<circle cx="111.8" cy="143.5" r=".46"/>
<circle cx="111.8" cy="130.8" r=".46"/>
<circle cx="55.9" cy="144.8" r=".46"/>
<circle cx="264.2" cy="109.2" r=".46"/>
<circle cx="256.5" cy="99.1" r=".46"/>
<circle cx="264.2" cy="99.1" r=".46"/>
<circle cx="264.2" cy="124.5" r=".46"/>
<circle cx="256.5" cy="124.5" r=".46"/>
<circle cx="254" cy="158.8" r=".46"/>
<circle cx="246.4" cy="158.8" r=".46"/>
<circle cx="195.6" cy="124.5" r=".46"/>
<circle cx="210.8" cy="124.5" r=".46"/>
<circle cx="203.2" cy="124.5" r=".46"/>
<circle cx="218.4" cy="124.5" r=".46"/>
<circle cx="264.2" cy="83.8" r=".46"/>
<circle cx="264.2" cy="73.7" r=".46"/>
<circle cx="248.9" cy="73.7" r=".46"/>
<circle cx="233.7" cy="73.7" r=".46"/>
<circle cx="256.5" cy="73.7" r=".46"/>
<circle cx="248.9" cy="83.8" r=".46"/>
<circle cx="241.3" cy="83.8" r=".46"/>
<circle cx="217.2" cy="148.6" r=".46"/>
<circle cx="210.8" cy="134.6" r=".46"/>
<circle cx="195.6" cy="134.6" r=".46"/>
<circle cx="246.4" cy="148.6" r=".46"/>
<circle cx="194.3" cy="158.8" r=".46"/>
<circle cx="218.4" cy="134.6" r=".46"/>
<circle cx="203.2" cy="134.6" r=".46"/>
<circle cx="217.2" cy="158.8" r=".46"/>
<circle cx="269.2" cy="158.8" r=".46"/>
<circle cx="261.6" cy="148.6" r=".46"/>
<circle cx="254" cy="148.6" r=".46"/>
<circle cx="269.2" cy="148.6" r=".46"/>
<circle cx="264.2" cy="134.6" r=".46"/>
<circle cx="261.6" cy="158.8" r=".46"/>
<circle cx="256.5" cy="134.6" r=".46"/>
</g>
<g font-size="2" fill="#0000c2">
<text x="239.9" y="19.3">VCCIO 34</text>
<text x="240.7" y="44.7">VCCIO 35</text>
<text x="239.5" y="70.6">VCCO_DDR_502</text>
<text x="260.1" y="95.7">VCCO_MIO_501</text>
<text x="229.6" y="96.2">VCCO_MIO_500</text>
<text x="207.5" y="121.4">VCCINT</text>
<text x="266.6" y="123.4">VCC_AUX</text>
<text x="198.1" y="147.3">VCC_PAUX</text>
<text x="220.8" y="147.3">VCC_BRAM</text>
<text x="250.7" y="147.3">VCC_PINT</text>
</g>
<text font-size="2" fill="#840000" x="178" y="190.8">Title:</text>
<g font-size="1.5" fill="#008484">
<text x="158.7" y="160.9">U201G</text>
<text x="153.1" y="182.3">xc7z007sclg225</text>
</g>
<g font-size="1.5" fill="#840000">
<text x="178" y="184.1">Sheet: /POWER/</text>
<text x="178" y="186.8">File: power.kicad_sch</text>
<text x="178" y="197">KiCad E.D.A. 10.0.5</text>
<text x="178" y="194.2">Size: A4</text>
<text x="200" y="194.2">Date:</text>
<text x="263" y="197">Id: 4/9</text>
<text x="263" y="194.2">Rev:</text>
</g>
<g font-size="1.3" fill="#840000">
<text x="35" y="12">1</text>
<text x="85" y="12">2</text>
<text x="135" y="12">3</text>
<text x="185" y="12">4</text>
<text x="235" y="12">5</text>
<text x="285" y="12">6</text>
<text x="10.3" y="36">A</text>
<text x="49.5" y="34.2">11</text>
<text x="75.5" y="34.2">4</text>
<text x="157.4" y="34.2">11</text>
<text x="183.4" y="34.2">4</text>
<text x="285.3" y="36">A</text>
<text x="49.5" y="36.7">10</text>
<text x="49.5" y="39.2">13</text>
<text x="74.9" y="39.2">14CMLB041B-2R2MS</text>
<text x="75.5" y="36.7">1</text>
<text x="157.4" y="36.7">10</text>
<text x="157.4" y="39.2">13</text>
<text x="182.8" y="39.2">14 CMLB041B-2R2MS</text>
<text x="183.4" y="36.7">1</text>
<text x="50.1" y="51.9">8</text>
<text x="50.1" y="49.4">9</text>
<text x="75.5" y="49.4">5</text>
<text x="75.5" y="51.9">6</text>
<text x="158" y="51.9">8</text>
<text x="158" y="49.4">9</text>
<text x="183.4" y="49.4">5</text>
<text x="183.4" y="51.9">6</text>
<text x="50.1" y="54.5">7</text>
<text x="74.9" y="54.5">15</text>
<text x="158" y="54.5">7</text>
<text x="182.8" y="54.5">15</text>
<text x="10.2" y="86">B</text>
<text x="49.5" y="87.5">10</text>
<text x="49.5" y="85">11</text>
<text x="75.5" y="87.5">1</text>
<text x="75.5" y="85">4</text>
<text x="285.2" y="86">B</text>
<text x="49.5" y="90">13</text>
<text x="74.9" y="90">14 CMLB041B-2R2MS</text>
<text x="50.1" y="100.2">9</text>
<text x="75.5" y="100.2">5</text>
<text x="50.1" y="105.3">7</text>
<text x="50.1" y="102.7">8</text>
<text x="74.9" y="105.3">15</text>
<text x="75.5" y="102.7">6</text>
<text x="10.2" y="136">C</text>
<text x="285.2" y="136">C</text>
<text x="49.5" y="144.6">A4</text>
<text x="49.5" y="149.7">A5</text>
<text x="49.4" y="152.3">B5</text>
<text x="49.4" y="159.9">B7</text>
<text x="49.5" y="157.3">A7</text>
<text x="49.4" y="165">B6</text>
<text x="49.5" y="162.4">A6</text>
<text x="150.5" y="166.2">E10</text>
<text x="151" y="163.7">H9</text>
<text x="49.5" y="172.6">A8</text>
<text x="151" y="171.3">G6</text>
<text x="151.1" y="173.9">F5</text>
<text x="151.2" y="168.8">J6</text>
<text x="49.4" y="175.1">B8</text>
<text x="151.1" y="176.4">A1</text>
<text x="10.2" y="186">D</text>
<text x="30.3" y="181.7" transform="rotate(-90 30.3 181.7)">SH</text>
<text x="38" y="181.6" transform="rotate(-90 38 181.6)">A1</text>
<text x="285.2" y="186">D</text>
<text x="35" y="200">1</text>
<text x="85" y="200">2</text>
<text x="135" y="200">3</text>
<text x="185" y="200">4</text>
<text x="235" y="200">5</text>
<text x="285" y="200">6</text>
</g>
<g font-size="1.3" fill="#840084">
<text x="38.7" y="16.2">BUCK_1V0</text>
<text x="146.7" y="16.2">BUCK_1V8</text>
<text x="38.7" y="69.5">BUCK_1V5</text>
</g>
<g font-size="1.3" fill="#008484">
<text x="23.3" y="22.6">+5V</text>
<text x="84.3" y="22.6">+5V</text>
<text x="105.3" y="22.6">+1V0</text>
<text x="131.3" y="22.6">+5V</text>
<text x="192.2" y="22.6">+5V</text>
<text x="213.2" y="22.6">+1V8</text>
<text x="231" y="18.7">+3V3</text>
<text x="111.7" y="27.6">PWR_FLAG</text>
<text x="219.7" y="27.6">PWR_FLAG</text>
<text x="234.2" y="26.6">C434</text>
<text x="241.8" y="26.6">C439</text>
<text x="249.4" y="26.6">C445</text>
<text x="257" y="26.6">C449</text>
<text x="53.8" y="35.3">PVIN_1</text>
<text x="61.1" y="31.4">U401</text>
<text x="70.4" y="35.3">PG</text>
<text x="88.9" y="30.2">R403</text>
<text x="88.9" y="32.7">100k</text>
<text x="161.8" y="35.3">PVIN_1</text>
<text x="169.1" y="31.4">U405</text>
<text x="178.3" y="35.3">PG</text>
<text x="196.8" y="30.2">R409</text>
<text x="196.8" y="32.7">100k</text>
<text x="234.2" y="31.2">100u</text>
<text x="241.8" y="31.2">4u7</text>
<text x="249.4" y="31.2">470n</text>
<text x="257" y="31.2">470n</text>
<text x="16.5" y="41.6">C401</text>
<text x="35.5" y="41.6">C403</text>
<text x="53.8" y="37.8">AVIN</text>
<text x="53.8" y="40.3">EN</text>
<text x="68.1" y="37.8">SW_1</text>
<text x="69.3" y="40.3">VOS</text>
<text x="91.5" y="36.5">L401</text>
<text x="124.4" y="41.6">C411</text>
<text x="143.5" y="41.6">C414</text>
<text x="161.8" y="37.8">AVIN</text>
<text x="161.8" y="40.3">EN</text>
<text x="176" y="37.8">SW_1</text>
<text x="177.2" y="40.3">VOS</text>
<text x="202.3" y="36.3">L403</text>
<text x="231.6" y="39.1">GND</text>
<text x="17.8" y="44.1">10u</text>
<text x="35.5" y="44.1">100n</text>
<text x="99" y="44.1">R405</text>
<text x="99" y="46.7">49.9k</text>
<text x="111.7" y="46.7">C407</text>
<text x="125.7" y="44.1">10u</text>
<text x="143.5" y="44.1">100n</text>
<text x="207" y="44.1">R410</text>
<text x="207" y="46.7">18k7</text>
<text x="219.7" y="46.7">C426</text>
<text x="231" y="44.1">+3V3</text>
<text x="35.5" y="49.2">C405</text>
<text x="43.2" y="49.2">3n3</text>
<text x="53.8" y="53">DEF</text>
<text x="53.8" y="50.5">SS/TR</text>
<text x="68" y="53">AGND</text>
<text x="70.6" y="50.5">FB</text>
<text x="111.7" y="49.2">22u</text>
<text x="143.5" y="49.2">C416</text>
<text x="151.1" y="49.2">3n3</text>
<text x="161.8" y="53">DEF</text>
<text x="161.8" y="50.5">SS/TR</text>
<text x="175.9" y="53">AGND</text>
<text x="178.5" y="50.5">FB</text>
<text x="219.7" y="49.2">22u</text>
<text x="234.2" y="52">C440</text>
<text x="241.8" y="52">C446</text>
<text x="249.4" y="52">C450</text>
<text x="53.8" y="55.6">FSW</text>
<text x="55.7" y="59.6">TPS62130ARGTR</text>
<text x="65.6" y="55.6">PGND_1</text>
<text x="99" y="54.3">R406</text>
<text x="99" y="56.8">200k</text>
<text x="111.7" y="59.4">PWR_FLAG</text>
<text x="161.8" y="55.6">FSW</text>
<text x="163.6" y="59.6">TPS62130ARGTR</text>
<text x="173.6" y="55.6">PGND_1</text>
<text x="207" y="54.3">R411</text>
<text x="207" y="56.8">15k</text>
<text x="234.2" y="56.6">4u7</text>
<text x="241.8" y="56.6">470n</text>
<text x="249.4" y="56.6">470n</text>
<text x="23.3" y="64.5">GND</text>
<text x="32.2" y="64.5">GND</text>
<text x="41.1" y="64.5">GND</text>
<text x="81.8" y="64.5">GND</text>
<text x="94.5" y="64.5">GND</text>
<text x="105.9" y="64.5">GND</text>
<text x="131.3" y="64.5">GND</text>
<text x="140.2" y="64.5">GND</text>
<text x="149.1" y="64.5">GND</text>
<text x="189.7" y="64.5">GND</text>
<text x="202.4" y="64.5">GND</text>
<text x="213.8" y="64.5">GND</text>
<text x="231.6" y="64.5">GND</text>
<text x="231" y="69.5">+1V5</text>
<text x="23.3" y="73.4">+5V</text>
<text x="84.3" y="73.4">+5V</text>
<text x="105.3" y="73.4">+1V5</text>
<text x="234.2" y="77.4">C436</text>
<text x="241.8" y="77.4">C441</text>
<text x="249.4" y="77.4">C447</text>
<text x="257" y="77.4">C451</text>
<text x="264.7" y="77.4">C455</text>
<text x="272.3" y="77.4">C459</text>
<text x="61.1" y="82.2">U402</text>
<text x="88.9" y="81">R404</text>
<text x="88.9" y="83.5">100k</text>
<text x="111.7" y="78.4">PWR_FLAG</text>
<text x="234.2" y="82">100u</text>
<text x="241.8" y="82">4u7</text>
<text x="249.4" y="82">470n</text>
<text x="257" y="82">470n</text>
<text x="264.7" y="82">470n</text>
<text x="272.3" y="82">470n</text>
<text x="53.8" y="88.6">AVIN</text>
<text x="53.8" y="86.1">PVIN_1</text>
<text x="68.1" y="88.6">SW_1</text>
<text x="70.4" y="86.1">PG</text>
<text x="92.8" y="87.3">L402</text>
<text x="231.6" y="89.9">GND</text>
<text x="16.5" y="92.4">C402</text>
<text x="17.8" y="94.9">10u</text>
<text x="35.5" y="92.4">C404</text>
<text x="35.5" y="94.9">100n</text>
<text x="53.8" y="91.1">EN</text>
<text x="69.3" y="91.1">VOS</text>
<text x="99" y="94.9">R407</text>
<text x="223.4" y="94.9">+3V3</text>
<text x="253.9" y="94.9">+1V8</text>
<text x="35.5" y="100">C406</text>
<text x="43.2" y="100">3n3</text>
<text x="53.8" y="101.3">SS/TR</text>
<text x="70.6" y="101.3">FB</text>
<text x="99" y="97.5">13k</text>
<text x="111.7" y="97.5">C408</text>
<text x="111.7" y="100">22u</text>
<text x="53.8" y="106.4">FSW</text>
<text x="53.8" y="103.8">DEF</text>
<text x="65.6" y="106.4">PGND_1</text>
<text x="68" y="103.8">AGND</text>
<text x="99" y="105.1">R408</text>
<text x="99" y="107.6">15k</text>
<text x="226.6" y="102.8">C431</text>
<text x="226.6" y="107.4">10u</text>
<text x="234.2" y="102.8">C437</text>
<text x="234.2" y="107.4">4u7</text>
<text x="241.8" y="102.8">C442</text>
<text x="241.8" y="107.4">470n</text>
<text x="257" y="102.8">C452</text>
<text x="257" y="107.4">10u</text>
<text x="264.7" y="102.8">C456</text>
<text x="264.7" y="107.4">4u7</text>
<text x="272.3" y="102.8">C460</text>
<text x="272.3" y="107.4">470n</text>
<text x="55.7" y="110.4">TPS62130ARGTR</text>
<text x="23.3" y="115.3">GND</text>
<text x="32.2" y="115.3">GND</text>
<text x="41.1" y="115.3">GND</text>
<text x="81.8" y="115.3">GND</text>
<text x="94.5" y="115.3">GND</text>
<text x="105.9" y="115.3">GND</text>
<text x="224" y="115.3">GND</text>
<text x="254.5" y="115.3">GND</text>
<text x="109.7" y="124.2">+5V</text>
<text x="135.8" y="124.2">U403</text>
<text x="163.7" y="124.2">+3V3</text>
<text x="192.9" y="120.3">+1V0</text>
<text x="253.9" y="120.3">+1V8</text>
<text x="128.6" y="126.7">SPX3819M5-L-3-3</text>
<text x="196.1" y="128.2">C420</text>
<text x="203.7" y="128.2">C423</text>
<text x="211.3" y="128.2">C425</text>
<text x="218.9" y="128.2">C429</text>
<text x="226.6" y="128.2">C432</text>
<text x="257" y="128.2">C453</text>
<text x="264.7" y="128.2">C457</text>
<text x="272.3" y="128.2">C461</text>
<text x="72.9" y="135.6">+5V</text>
<text x="102.8" y="136.9">C409</text>
<text x="151.1" y="136.9">C417</text>
<text x="170.2" y="136.9">C418</text>
<text x="196.1" y="132.8">10u</text>
<text x="203.7" y="132.8">10u</text>
<text x="211.3" y="132.8">4u7</text>
<text x="218.9" y="132.8">470n</text>
<text x="226.6" y="132.8">470n</text>
<text x="257" y="132.8">4u7</text>
<text x="264.7" y="132.8">470n</text>
<text x="272.3" y="132.8">100n</text>
<text x="20.5" y="140.7">USB_C_Receptacle_USB2.0_16P</text>
<text x="31.9" y="138.1">J401</text>
<text x="51" y="141.9">PWR_FLAG</text>
<text x="104.1" y="139.4">10u</text>
<text x="151.2" y="139.4">100n</text>
<text x="170.2" y="139.4">10u</text>
<text x="193.5" y="140.7">GND</text>
<text x="254.5" y="140.7">GND</text>
<text x="42.1" y="145.7">VBUS</text>
<text x="191.6" y="144.5">+1V8</text>
<text x="214.5" y="144.5">+1V0</text>
<text x="243.7" y="144.5">+1V0</text>
<text x="43.3" y="150.8">CC1</text>
<text x="43.3" y="153.4">CC2</text>
<text x="109.7" y="152.1">GND</text>
<text x="125.6" y="154.6">+1V0</text>
<text x="132" y="154.6">+1V8</text>
<text x="138.3" y="154.6">+1V0</text>
<text x="144.7" y="154.6">+1V8</text>
<text x="164.3" y="152.1">GND</text>
<text x="194.8" y="152.3">C419</text>
<text x="202.4" y="152.3">C422</text>
<text x="217.7" y="152.3">C428</text>
<text x="225.3" y="152.3">C430</text>
<text x="246.9" y="152.3">C444</text>
<text x="254.5" y="152.3">C448</text>
<text x="262.1" y="152.3">C454</text>
<text x="269.7" y="152.3">C458</text>
<text x="277.4" y="152.3">C462</text>
<text x="44.2" y="158.4">D-</text>
<text x="44.2" y="161">D-</text>
<text x="194.8" y="156.9">4u7</text>
<text x="202.4" y="156.9">470n</text>
<text x="217.7" y="156.9">4u7</text>
<text x="225.3" y="156.9">470n</text>
<text x="246.9" y="156.9">4u7</text>
<text x="254.5" y="156.9">4u7</text>
<text x="262.1" y="156.9">470n</text>
<text x="269.7" y="156.9">470n</text>
<text x="277.4" y="156.9">100n</text>
<text x="44.2" y="163.5">D+</text>
<text x="44.2" y="166.1">D+</text>
<text x="78.7" y="162.3">R401</text>
<text x="78.7" y="164.8">5k1</text>
<text x="87.6" y="162.3">R402</text>
<text x="87.6" y="164.8">5k1</text>
<text x="112.9" y="164.8">+1V8</text>
<text x="155.9" y="167.3">VCCINT[5]</text>
<text x="155.9" y="164.8">VCCAUX[3]</text>
<text x="192.2" y="164.8">GND</text>
<text x="215.1" y="164.8">GND</text>
<text x="244.3" y="164.8">GND</text>
<text x="42" y="173.7">SBU1</text>
<text x="74.1" y="173.9">GND</text>
<text x="83" y="173.9">GND</text>
<text x="137.4" y="173.7">PWR_FLAG</text>
<text x="155.9" y="172.4">VCCPINT[3]</text>
<text x="155.9" y="169.9">VCCPAUX[2]</text>
<text x="31.4" y="176.8" transform="rotate(-90 31.4 176.8)">SHIELD</text>
<text x="39.1" y="176.8" transform="rotate(-90 39.1 176.8)">GND</text>
<text x="42" y="176.2">SBU2</text>
<text x="106.4" y="178.8">120OHM@100M</text>
<text x="155.9" y="177.5">GND[31]</text>
<text x="155.9" y="175">VCCPLL</text>
<text x="111.4" y="181.3">FB401</text>
<text x="121.9" y="180">C410</text>
<text x="123.2" y="182.6">10u</text>
<text x="141" y="180">C413</text>
<text x="141" y="182.6">470n</text>
<text x="28.4" y="189.2">GND</text>
<text x="36" y="189.2">GND</text>
<text x="135.1" y="194">GND</text>
<text x="146.5" y="194">GND</text>
</g>
<g font-size="1.3">
<text x="77.8" y="34.2">1V0_PG</text>
<text x="185.8" y="34.2">1V8_PG</text>
<text x="77.7" y="36.7">1V0_SW</text>
<text x="149.8" y="39.2">1V0_PG 13</text>
<text x="185.7" y="36.7">1V8_SW</text>
<text x="77.7" y="87.5">1V5_SW</text>
<text x="77.8" y="85">1V5_PG</text>
<text x="41.9" y="90">1V8_PG 13</text>
<text x="116.8" y="133.2">1V5_PG</text>
</g>
<g font-size="1" fill="#840000">
<text x="125.1" y="130.6">1</text>
<text x="150.5" y="130.6">5</text>
<text x="125.1" y="133.2">3</text>
<text x="125.1" y="143.3">2</text>
<text x="125.1" y="140.8">4</text>
</g>
<g font-size="1" fill="#008484">
<text x="129.3" y="131.6">VIN</text>
<text x="143.6" y="131.6">VOUT</text>
<text x="129.3" y="134.1">EN</text>
<text x="129.3" y="141.7">ADJ/BYP</text>
<text x="129.3" y="144.3">GND</text>
</g>
</svg>
